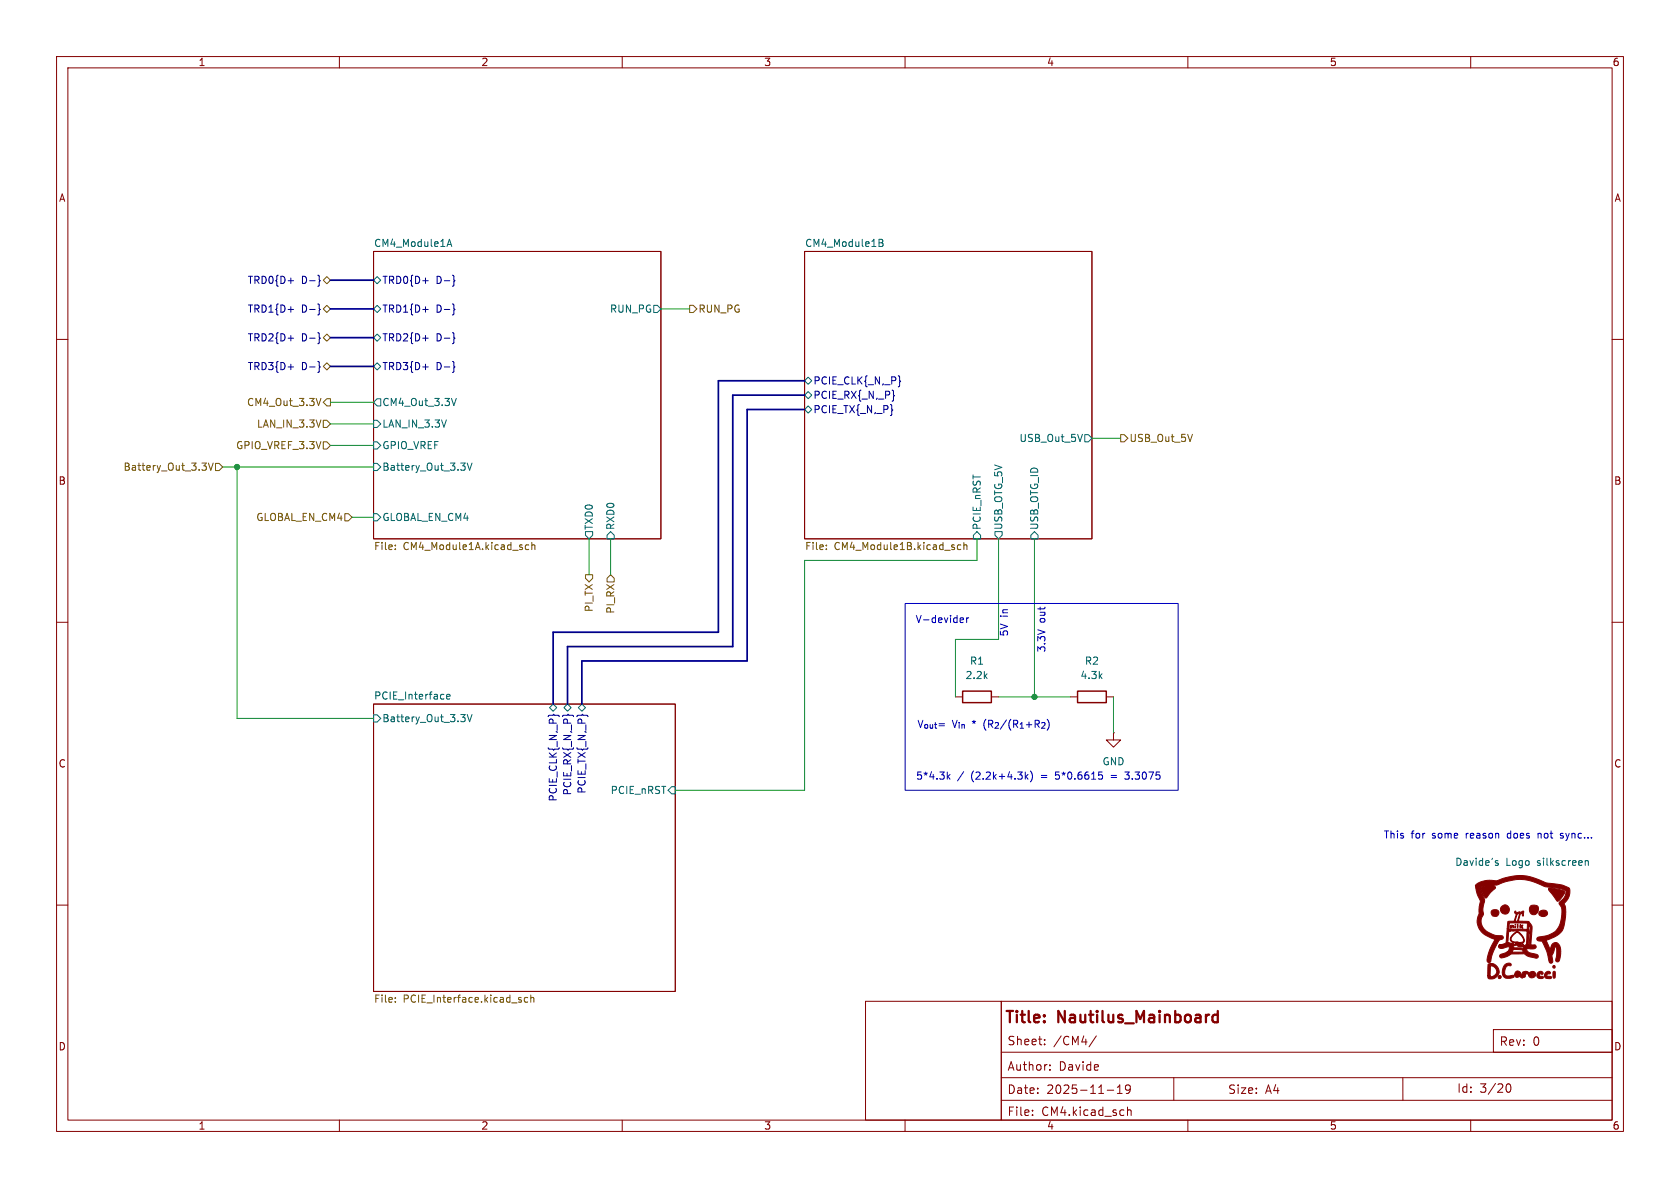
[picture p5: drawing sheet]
<svg xmlns="http://www.w3.org/2000/svg" width="297mm" height="210mm" viewBox="0 0 297 210" stroke-linecap="round" stroke-linejoin="round" font-family="sans-serif">
<g fill="none" stroke="#840000" stroke-width=".18">
<path d="M10 10h277v190h-277zM12 12h273v186h-273zM60 10v2M110 10v2M160 10v2M210 10v2M260 10v2M66 44.5h50.8v50.8h-50.8zM142.2 44.5h50.8v50.8h-50.8zM10 60h2M285 60h2M10 110h2"/>
<path d="M285 110h2M66 124.5h53.4v50.8h-53.4zM168.9 123.2h1.3M175.3 123.2h1.2M189.2 123.2h1.3M195.6 123.2h1.2M196.8 129.5v1.3h1.3l-1.3 1.3-1.2-1.3h1.2M196.8 129.5h.1M10 160h2M153 177h24v21h-24zM177 177h108v21h-108zM285 160h2"/>
<path d="M60 198v2M110 198v2M160 198v2M177 194.5h108M177 190.5h108M177 186h108M182.5 197v.2M182.5 196.3v.1M184.7 184.6v.1M184.7 183.8v.1M185.6 189v.2M185.6 188.3v.1"/>
<path d="M193.8 183.1l-1.3 2M195.7 192.7h1.2M197.5 193.3h.9M197.5 192.2l.5-.4v1.5M199.3 195.7v1.5M199.3 196.3l.2-.1 .4 .1 .1 .9M199.8 192.4l-.3 .3h-.3l-.2-.3 .1-.5 .4-.1 .2 .1a.99 .99 0 0 1-.3 1.4h-.3M207.5 190.5v4M210 198v2M248 190.5v4M260 198v2M264 182h21v4h-21z"/>
<path d="M266.2 192.2l.2-.5 .2-.1a.81 .81 0 0 1 .6 .6 .81 .81 0 0 1-.3 .8h-.4l-.3-.5"/>
</g>
<path d="M214.5 179.5l.2-.1 .6 .1M215.3 178.7v2M214.5 180.6l.2 .1 .6-.1" fill="none" stroke="#840000" stroke-width=".4"/>
<g fill="none" stroke="#006464" stroke-width=".18">
<path d="M66 49.5l.7-.6 .6 .6-.6 .7zM66 59.7l.7-.6 .6 .6-.6 .6zM66.7 54l.6 .6-.6 .6-.7-.6zM79 43.6l.4-1.3 .5 1.3M79.1 43.2h.6M115.6 54h.6l.6 .6-.6 .6h-.6zM155.4 42.3l.6 .1 .1 .3-.3 .2M155.4 42.9h.4M155.8 42.9l.3 .3v.3l-.7 .1M66 78.1h.7l.6 .6-.6 .7h-.7zM66 64.8l.7-.7 .6 .7-.6 .6zM66 74.3h.7l.6 .6-.6 .7h-.7z"/>
<path d="M66.7 70.5h.6v1.3h-.6l-.7-.7zM78.9 74.2l-.4 1.3M80.7 70.4l-.5 1.3M142.2 67.3l.7-.6 .6 .6-.6 .6zM142.2 69.9l.7-.7 .6 .7-.6 .6zM142.9 71.8l.6 .6-.6 .6-.7-.6zM191.4 76.8l-.5 1.2M191.8 76.8h.6l.6 .7-.6 .6h-.6zM66 90.8h.7l.6 .6-.6 .7h-.7zM66 81.9h.7l.6 .7-.6 .6h-.7zM81.4 81.9h.8l-.4 .4M82.1 82.4l.1 .2-.1 .5"/>
<path d="M82.6 81.9l.4 1.2 .4-1.2M103.5 94h1.3v.6l-.7 .7-.6-.7zM107.9 94l.7 .6v.7h-1.3v-.7zM172.7 94l.7 .6v.7h-1.3v-.7zM175.9 94h1.3v.6l-.7 .7-.6-.7zM182.9 94l.6 .6v.7h-1.3v-.7zM66 126.4h.7l.6 .6-.6 .6h-.7zM79 123.2l.6-.2-.1-.2-.4-.1-.1 .2v.6h.5M81.4 126.3h.8l-.4 .5M82.1 126.9l.1 .1-.1 .5M82.6 126.3l.4 1.3 .4-1.3M97.2 125.1l.6-.6 .6 .6-.6 .6z"/>
<path d="M100.3 124.5l.7 .6-.7 .6-.6-.6zM102.2 125.1l.7-.6 .6 .6-.6 .6zM118.1 139.7l.6-.6h.7v1.2h-.7zM264.4 152.5l.4 .1 .1 .2-.2 .2-.4-.1M264.4 152.2h.4M280.3 152.3l.1-.2 .3 .1 .1 .8M280.3 152.1v.9"/>
</g>
<g fill="none" stroke="#000084" stroke-width=".18">
<path d="M50.9 49.6h1M50.9 54.7h1M50.9 59.8h1M56.3 53.7l.1 .2v.6l.2 .2-.2 .2v.6l-.1 .2M56.3 48.7l.1 .1v.6l.2 .2-.2 .2v.6l-.1 .2M56.3 58.8l.1 .2v.6l.2 .2-.2 .2v.6l-.1 .2M74.7 49.6h1M74.7 54.7h1M74.7 59.8h1M80.1 48.7l.1 .1v.6l.2 .2-.2 .2v.6l-.1 .2M80.1 53.7l.1 .2v.6l.2 .2-.2 .2v.6l-.1 .2M80.1 58.8l.1 .2v.6l.2 .2-.2 .2v.6l-.1 .2"/>
<path d="M50.9 64.9h1M56.3 63.9l.1 .2v.6l.2 .2-.2 .1v.7l-.1 .1M74.7 64.9h1M80.1 63.9l.1 .2v.6l.2 .2-.2 .1v.7l-.1 .1M157.7 72.4l.1 .1h-.1M157.9 69l.1 .8 .1 .1-.1 .2-.1 .8M158.9 66.4l.1 .2v.6l.2 .2-.2 .2v.6l-.1 .2M96.9 126.6l.2-.2h.6l.2-.1 .2 .1h.6l.2 .2M99.5 126.5l.7-.1 .2-.1 .2 .1 .7 .1M102.9 126.4l.1-.1v.1"/>
</g>
<g fill="none" stroke="#725600" stroke-width=".18">
<path d="M57.1 59.7l.7-.6 .6 .6-.6 .6zM57.1 49.5l.7-.6 .6 .6-.6 .7zM57.8 54l.6 .6-.6 .6-.7-.6zM121.9 54h.7l.6 .6-.6 .6h-.7zM56.7 70.4l-.4 1.3M56.7 74.2l-.4 1.3M57.1 64.8l.7-.7 .6 .7-.6 .6zM57.1 78.1h.7l.6 .6-.6 .7h-.7zM57.1 74.3h.7l.6 .6-.6 .7h-.7zM57.8 70.5h.6v1.3h-.6l-.7-.7zM198.1 76.8h.7l.6 .7-.6 .6h-.7zM210.8 76.8l-.4 1.2"/>
<path d="M35.7 81.9h.8l-.4 .4M36.4 82.4l.1 .2-.1 .5M36.8 81.9l.5 1.2 .4-1.2M38.1 81.9h.6l.7 .7-.7 .6h-.6zM61 90.8h.6l.6 .6-.6 .7h-.6zM69.9 96.4v.1M69.9 97v.2M93.5 96.4l-.4-.1-.2 .3 .1 .5h.5M94 96.4l.2-.1 .3 .1 .1 .8M94 95.9v1.3M146.1 97v.2M146.1 96.4v.1"/>
<path d="M169.9 96.4l-.4-.1-.2 .3 .1 .5h.5M170.4 96.4l.2-.1 .3 .1v.8M170.4 95.9v1.3M103.5 101.6h1.3v.6l-.7 .7-.6-.7zM107.9 101.6l.7 .6v.7h-1.3v-.7zM69.9 177v.2M69.9 176.4v.1M92 176.7l.2 .2-.2 .3M92 176.3l.1 .1M93.3 176.4l-.4-.1-.2 .3 .1 .5h.5M93.8 176.4l.2-.1 .3 .1 .1 .8M93.8 175.9v1.3"/>
</g>
<g fill="#840000" stroke="#840000" stroke-width=".18">
<path d="M263.1 170.5a1.35 1.35 0 0 1 1.9 1.2 1.35 1.35 0 0 1-1.9 1.2l-.1-.4 .4 .1a.93 .93 0 0 0 1.2-.8 .93 .93 0 0 0-1-1.1h-.2v1.8h-.4z"/>
<path d="M263.7 160.9a.72 .72 0 0 1 .9-.1 .72 .72 0 0 1 .4 .8 .69 .69 0 0 1-1 .4 .69 .69 0 0 1-.3-1.1z"/>
<path d="M266.1 170.5a.63 .63 0 0 1 1.1 0l-.1 .2a.82 .82 0 0 0-1.1 .9 .71 .71 0 0 0 .3 .9 .71 .71 0 0 0 .8 0l.4-.1a.21 .21 0 0 1 .2 .2 .21 .21 0 0 1-.2 .2l-.2 .1a1.19 1.19 0 0 1-1.4-.2 1.19 1.19 0 0 1-.2-1.4z"/>
<path d="M267 163.6a.38 .38 0 0 1 .5 0 .38 .38 0 0 1 .1 .4l-.2-.3-.1 .3-.1-.2-.2 .3z"/>
<path d="M267.9 163.7v.1l-.1 .2z"/>
<path d="M267.9 163.4v.1z"/>
<path d="M268.3 163.4l.1 .1-.1 .5z"/>
<path d="M268 171.8a.73 .73 0 0 1 1 .5l.2 .1a.44 .44 0 0 1 .2-.6 .53 .53 0 0 1 .8 .3l-.2 .1-.3-.1v.3a.58 .58 0 0 1-.7 .4l-.3-.2a.53 .53 0 0 1-.6 .2 .53 .53 0 0 1-.3-.5h.6l-.1-.2-.1 .2h-.4z"/>
<path d="M268.8 163.4l.1 .3 .3-.2-.1 .2 .1 .4-.2-.2-.2 .1a.43 .43 0 0 1 0-.6z"/>
<path d="M270.3 172a.62 .62 0 0 1 .9-.2 .62 .62 0 0 1 .2 .9 .62 .62 0 0 1-.9 .1l-.3-.5 .6 .2 .2-.2-.2-.1-.1 .1h-.5z"/>
<path d="M267.8 161.1h.2v.2l.1 .1 1.3-.3-.1 .8h-.1l-.2-.5a1.23 1.23 0 0 0-.5 1.2l-.1 .2 1.3 .1a1.07 1.07 0 0 1 1.1 .9l-.1 3.3 .7-.1 .1 .1a.39 .39 0 0 1 0 .5 .39 .39 0 0 1-.5 .1h-1a.87 .87 0 0 0 1 .9 .84 .84 0 0 1 1 .4 .64 .64 0 0 1-1.1 .2l-1.1-.3a.82 .82 0 0 0-1-.3h-1.6l-1 .6a.82 .82 0 0 1-1 0 .46 .46 0 0 1 .1-.5 .46 .46 0 0 1 .5-.1 2.16 2.16 0 0 1 1.6-.3h1.9a.4 .4 0 0 0-.6-.4l-1.1-.1-.3 .5h-.9a.56 .56 0 0 0 .3-.9h-.4a.99 .99 0 0 1-1.4 0l.2-.4h2.4a.64 .64 0 0 1 1 .1h.2l-.3-.2a.25 .25 0 0 1 .3 0 .25 .25 0 0 1 .2 .2h.3l-.4-.3-.5-.1v.1h-.3v-.1a.41 .41 0 0 0-.6 .3h-2.3h.4a1.96 1.96 0 0 1 1.8-.2l.1-.2a.86 .86 0 0 1 .1-1.5l.7-.4-.3 .3a1.12 1.12 0 0 0-.7 1.3l.5 .2h.7a.85 .85 0 0 0 1-.2 2.74 2.74 0 0 0-1.2-1.6 1.7 1.7 0 0 1 1.2 1.8l-.3 .2 .3 .5a1.12 1.12 0 0 1-1.3-.2l-.6 .2 .1 .3 1.6 .1 .1-.1a.88 .88 0 0 1 1-.5l.2-1.8v-.2h-.2l-.1 2h-.4l.2-2.4-2.7-.1-.5 .2-.2 2h-.3l.2-2.6h.3v.3l.5-.2 3 .1 .2 .4 .1-.7-.2-.5-.1 .8h-.3v-1.1h-3.2v.9h-.3l.1-1.2h1.5a.39 .39 0 0 0 .3-.6l.2-.7a.31 .31 0 0 0-.4 0 .31 .31 0 0 0-.1 .3l-.2 1h-.3l.5-1.3-.3-.2z"/>
<path d="M271.9 171.9a.47 .47 0 0 1 .5-.2 .47 .47 0 0 1 .4 .5l-.2 .1a.27 .27 0 0 0-.3-.2 .27 .27 0 0 0-.1 .4v.1a.4 .4 0 0 1 .6 .3 .68 .68 0 0 1-.9 0 .68 .68 0 0 1 0-1z"/>
<path d="M272.2 161.1a.77 .77 0 0 1 .9-.3 .77 .77 0 0 1 .5 .8 .83 .83 0 0 1-.8 .4 .83 .83 0 0 1-.8-.5z"/>
<path d="M273.2 171.9a.43 .43 0 0 1 .5-.2 .43 .43 0 0 1 .4 .4h-.1a.34 .34 0 0 0-.4 .1 .34 .34 0 0 0-.1 .3l.7 .1 .1 .2a.76 .76 0 0 1-1.1 .1l-.1-.2a.68 .68 0 0 1 .1-.8z"/>
<path d="M261 156.4a6.2 6.2 0 0 1 3.8-.8 9.1 9.1 0 0 1 8.5 .5h.3a7.7 7.7 0 0 1 3.7 .8 1.87 1.87 0 0 1-.5 2.5l-.3 .4 .1 .1a7.1 7.1 0 0 1-.3 4.4 5.5 5.5 0 0 1-2.9 1.9l.7 1.6 .1-.3a.84 .84 0 0 1 .8-.9 .84 .84 0 0 1 .8 .8 3.7 3.7 0 0 1-.3 2.6 .43 .43 0 0 1-.5-.2 .43 .43 0 0 1 .1-.5 2.3 2.3 0 0 0-.1-2l-.7 1.6 .2 .8a.4 .4 0 0 1-.3 .6 .4 .4 0 0 1-.4-.6 9.4 9.4 0 0 0-1.2-3.3l-.5-.1-.4-.1a.43 .43 0 0 1 .1-.5 .43 .43 0 0 1 .5-.1 3.6 3.6 0 0 0 3.8-3.9 2.11 2.11 0 0 0-.5-2l.4-.5a1.75 1.75 0 0 0 .8-1.7 13.3 13.3 0 0 0-3.9-.8 9 9 0 0 0-8.4-.2h-.1a4.5 4.5 0 0 0-2.3 .2l.4-.1a2 2 0 0 1 1.9 .2l-.1 .2-.6 .6-.7 .8a.38 .38 0 0 1-.5 .3 .38 .38 0 0 1-.2-.4l-.2-.5a.9 .9 0 0 1-.2-1 .31 .31 0 0 0-.3 .2 .31 .31 0 0 0 .2 .3l.4 1.2a1.21 1.21 0 0 1 .1 1.5l-.1 1.8a2.16 2.16 0 0 0 1.2 3.2l1 .4h.7a.43 .43 0 0 1 .5 0 .43 .43 0 0 1 .1 .5l-.4 .2a5.9 5.9 0 0 0-1.7 3.6 .37 .37 0 0 1-.4 .5 .37 .37 0 0 1-.3-.6 10.4 10.4 0 0 1 1.4-3.5 4.8 4.8 0 0 1-3-2.3 3.2 3.2 0 0 1 .2-2.5v-1l.2-1-.6-1.6-.3-1.2z"/>
<path d="M274.6 171.8l.1-.1a.38 .38 0 0 1 .3 .6l-.1 .5-.2 .1a1.24 1.24 0 0 1-.1-1.1z"/>
<path d="M273.8 157h.5l1.3 .2a.99 .99 0 0 1 1.1 .5l-.3 .5a2.19 2.19 0 0 1-1.1 1.1l-1.1-1.5a.64 .64 0 0 1-.4-.8z"/>
<circle cx="265.1" cy="172.7" r=".27"/>
<circle cx="266" cy="160.8" r=".81"/>
<circle cx="271.2" cy="160.8" r=".86"/>
<circle cx="274.7" cy="170.9" r=".24"/>
</g>
<path d="M170.2 122.2h5.1v2h-5.1zM190.5 122.2h5.1v2h-5.1z" fill="none" stroke="#840000" stroke-width=".25"/>
<path d="M58.4 59.7h7.6M58.4 54.6h7.6M58.4 49.5h7.6M58.4 64.8h7.6M142.2 67.3h-15.2v44.5h-29.2v12.7M142.2 72.4h-10.1v44.4h-29.2v7.7M142.2 69.9h-12.7v44.4h-29.2v10.2" fill="none" stroke="#000084" stroke-width=".3"/>
<g fill="none" stroke="#009600" stroke-width=".18">
<path d="M116.8 54.6h5.1M58.4 78.7h7.6M58.4 74.9h7.6M58.4 71.1h7.6M193 77.5h5.1M39.4 82.6h26.6M41.9 82.6v44.4h24.1M62.2 91.4h3.8M104.1 95.3v6.3M107.9 95.3v6.3M172.7 95.3v3.8h-30.5v40.6h-22.8M176.5 95.3v17.7h-7.6v10.2"/>
<path d="M182.9 95.3v27.9M176.5 123.2h12.7M196.8 123.2v6.3"/>
</g>
<g fill="none" stroke="#0000c2" stroke-width=".18">
<path d="M160 106.7h48.3v33h-48.3zM169.9 109.2l.4 .1v.2l-.6 .1M170.3 110l-.4 .1M170.9 109.2v.9M171.3 109.2l-.4 .3M167.6 137.3l.3 .4M167.9 136.9l-.4 .5M181.3 136.5v1.2M181.4 137.3l.3 .4M181.7 136.9l-.4 .5M182.2 136.3a1.46 1.46 0 0 1 0 1.9M194.3 136.5h.6"/>
<path d="M194.4 137h.3l.2 .2v.4l-.5 .1M196.4 137.1h1M196.4 137.4h1M198.9 136.5h.7l-.4 .5h.2M198.9 137.6l.5 .1M271.9 147.3v.9M272.1 147.3l-.2 .1M275.8 148.1l.4 .1M276.2 147.3l-.4 .2 .1 .2h.3"/>
</g>
<g fill="#009600" stroke="#009600" stroke-width=".18">
<circle cx="41.9" cy="82.6" r=".46"/>
<circle cx="182.9" cy="123.2" r=".46"/>
</g>
<g font-size="2.8" fill="#840000">
<text x="177.5" y="181.4">Title:</text>
<text x="187.2" y="181.4">Nautilus_Mainboard</text>
</g>
<g font-size="2.1" fill="#840000">
<text x="178" y="185">Sheet:</text>
<text x="186.2" y="185">/CM4/</text>
<text x="265" y="185.1">Rev:</text>
<text x="270.9" y="185.1">0</text>
<text x="178" y="189.5">Author:</text>
<text x="187.2" y="189.5">Davide</text>
<text x="178" y="193.6">Date:</text>
<text x="178" y="197.5">File:</text>
<text x="184.1" y="197.5">CM4.kicad_sch</text>
<text x="185" y="193.6">2025-11-19</text>
<text x="217" y="193.6">Size:</text>
<text x="223.7" y="193.6">A4</text>
<text x="257.5" y="193.4">Id:</text>
<text x="261.6" y="193.4">3/20</text>
</g>
<g font-size="1.8" fill="#840000">
<text x="35" y="11.9">1</text>
<text x="85" y="11.9">2</text>
<text x="135" y="11.9">3</text>
<text x="185" y="11.9">4</text>
<text x="235" y="11.9">5</text>
<text x="285" y="11.9">6</text>
<text x="10.3" y="35.9">A</text>
<text x="285.3" y="35.9">A</text>
<text x="10.3" y="85.9">B</text>
<text x="285.3" y="85.9">B</text>
<text x="10.3" y="135.9">C</text>
<text x="285.3" y="135.9">C</text>
<text x="10.3" y="185.9">D</text>
<text x="285.3" y="185.9">D</text>
<text x="35" y="199.9">1</text>
<text x="85" y="199.9">2</text>
<text x="135" y="199.9">3</text>
<text x="185" y="199.9">4</text>
<text x="235" y="199.9">5</text>
<text x="285" y="199.9">6</text>
</g>
<g font-size="1.8" fill="#006464">
<text x="66" y="43.7">CM4_Module1A</text>
<text x="142.2" y="43.7">CM4_Module1B</text>
<text x="107.7" y="55.5">RUN_PG</text>
<text x="67.5" y="72">CM4_Out_3.3V</text>
<text x="67.5" y="75.8">LAN_IN_3.3V</text>
<text x="67.5" y="79.6">GPIO_VREF</text>
<text x="67.5" y="83.4">Battery_Out_3.3V</text>
<text x="180.1" y="78.3">USB_Out_5V</text>
<text x="67.5" y="92.3">GLOBAL_EN_CM4</text>
<text x="105" y="93.8" transform="rotate(-90 105 93.8)">TXD0</text>
<text x="108.8" y="93.8" transform="rotate(-90 108.8 93.8)">RXD0</text>
<text x="173.6" y="93.8" transform="rotate(-90 173.6 93.8)">PCIE_nRST</text>
<text x="177.4" y="93.8" transform="rotate(-90 177.4 93.8)">USB_OTG_5V</text>
<text x="183.7" y="93.8" transform="rotate(-90 183.7 93.8)">USB_OTG_ID</text>
<text x="171.4" y="117.7">R1</text>
<text x="191.7" y="117.7">R2</text>
<text x="66" y="123.7">PCIE_Interface</text>
<text x="170.6" y="120.2">2.2k</text>
<text x="190.9" y="120.2">4.3k</text>
<text x="67.5" y="127.9">Battery_Out_3.3V</text>
<text x="194.8" y="135.5">GND</text>
<text x="107.9" y="140.6">PCIE_nRST</text>
<text x="257.2" y="153.3">Davide's</text>
<text x="266.2" y="153.3">Logo</text>
<text x="271.8" y="153.3">silkscreen</text>
</g>
<g font-size="1.8" fill="#000084">
<text x="43.7" y="50.4">TRD0{D+</text>
<text x="53.3" y="50.4">D-}</text>
<text x="67.5" y="50.4">TRD0{D+</text>
<text x="77.1" y="50.4">D-}</text>
<text x="43.7" y="55.5">TRD1{D+</text>
<text x="53.3" y="55.5">D-}</text>
<text x="67.5" y="55.5">TRD1{D+</text>
<text x="77.1" y="55.5">D-}</text>
<text x="43.7" y="65.6">TRD3{D+</text>
<text x="43.7" y="60.6">TRD2{D+</text>
<text x="53.3" y="65.6">D-}</text>
<text x="53.3" y="60.6">D-}</text>
<text x="67.5" y="60.6">TRD2{D+</text>
<text x="67.5" y="65.6">TRD3{D+</text>
<text x="77.1" y="60.6">D-}</text>
<text x="77.1" y="65.6">D-}</text>
<text x="143.7" y="68.2">PCIE_CLK{_N,_P}</text>
<text x="143.7" y="70.7">PCIE_RX{_N,_P}</text>
<text x="143.7" y="73.3">PCIE_TX{_N,_P}</text>
<text x="98.7" y="141.8" transform="rotate(-90 98.7 141.8)">PCIE_CLK{_N,_P}</text>
<text x="101.2" y="140.7" transform="rotate(-90 101.2 140.7)">PCIE_RX{_N,_P}</text>
<text x="103.7" y="140.4" transform="rotate(-90 103.7 140.4)">PCIE_TX{_N,_P}</text>
</g>
<g font-size="1.8" fill="#725600">
<text x="123.4" y="55.5">RUN_PG</text>
<text x="43.6" y="72">CM4_Out_3.3V</text>
<text x="45.3" y="75.8">LAN_IN_3.3V</text>
<text x="21.7" y="83.4">Battery_Out_3.3V</text>
<text x="41.6" y="79.6">GPIO_VREF_3.3V</text>
<text x="199.6" y="78.3">USB_Out_5V</text>
<text x="45.2" y="92.3">GLOBAL_EN_CM4</text>
<text x="66" y="97.6">File:</text>
<text x="71.3" y="97.6">CM4_Module1A.kicad_sch</text>
<text x="142.2" y="97.6">File:</text>
<text x="147.5" y="97.6">CM4_Module1B.kicad_sch</text>
<text x="105" y="108.3" transform="rotate(-90 105 108.3)">PI_TX</text>
<text x="108.8" y="108.6" transform="rotate(-90 108.8 108.6)">PI_RX</text>
<text x="66" y="177.6">File:</text>
<text x="71.3" y="177.6">PCIE_Interface.kicad_sch</text>
</g>
<g font-size="1.8" fill="#0000c2">
<text x="161.8" y="110.3">V-devider</text>
<text x="178.4" y="112.6" transform="rotate(-90 178.4 112.6)">5V</text>
<text x="178.4" y="109.1" transform="rotate(-90 178.4 109.1)">in</text>
<text x="185" y="110.1" transform="rotate(-90 185 110.1)">out</text>
<text x="185" y="115.4" transform="rotate(-90 185 115.4)">3.3V</text>
<text x="162.1" y="128.9">V_{out}=V_{in} (R_{2}/(R_{1}+R_{2})</text>
<text x="172" y="128.9">*</text>
<text x="161.9" y="138">5*4.3k</text>
<text x="169.3" y="138">/</text>
<text x="171.8" y="138">(2.2k+4.3k)</text>
<text x="184.3" y="138">=</text>
<text x="187" y="138">5*0.6615</text>
<text x="199.8" y="138">3.3075</text>
<text x="244.5" y="148.4">This</text>
<text x="249.5" y="148.4">for</text>
<text x="253.3" y="148.4">some</text>
<text x="259.4" y="148.4">reason</text>
<text x="266.9" y="148.4">does</text>
<text x="272.5" y="148.4">not</text>
<text x="276.7" y="148.4">sync...</text>
</g>
</svg>
